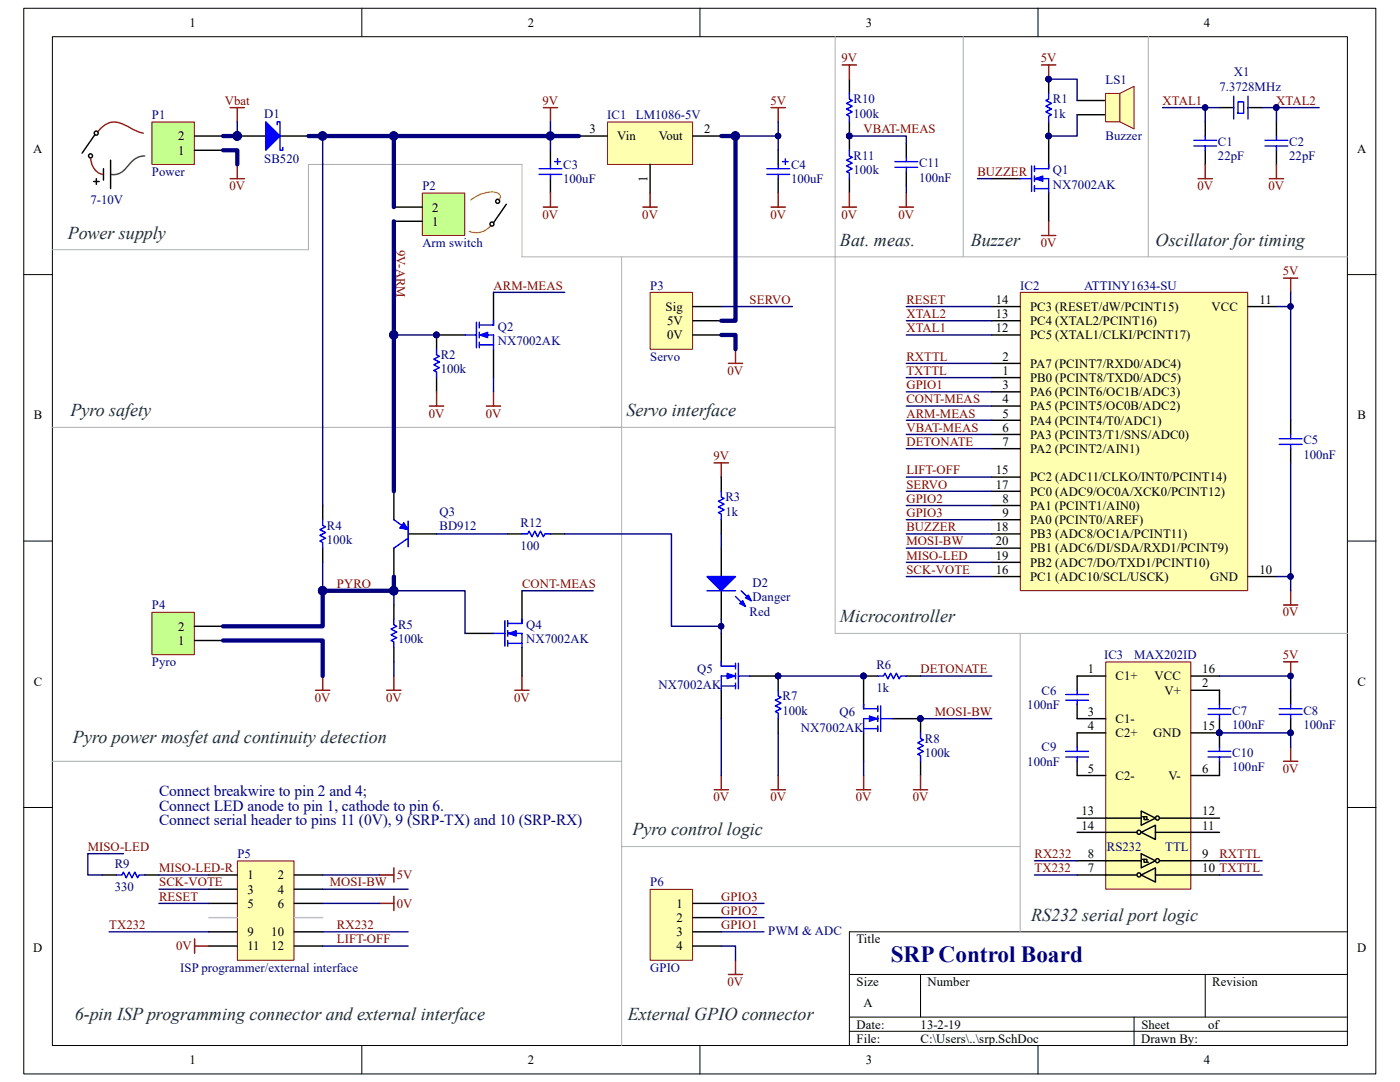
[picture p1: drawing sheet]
<svg xmlns="http://www.w3.org/2000/svg" width="279mm" height="216mm" viewBox="0 0 279 216" stroke-linecap="round" stroke-linejoin="round" font-family="sans-serif">
<path d="M4.7 1.7h269.9v212.6h-269.9z" fill="none" stroke="#000" stroke-width=".2"/>
<path d="M10.5 7.4h258.4v201.2h-258.4z" fill="#fff"/>
<g fill="none" stroke="#000" stroke-width=".2">
<path d="M10.5 7.3h258.4v201.3h-258.4zM72.2 1.6v5.7M139.7 1.6v5.7M207.2 1.6v5.7M4.7 54.8h5.7M268.9 54.8h5.7M4.7 108h5.7M268.9 108h5.7M4.7 161.1h5.7M268.9 161.1h5.7M169.5 194.4h99.4M183.7 194.4v8.5"/>
<path d="M240.5 194.4v8.5M268.9 185.9h-99.4v22.7M72.2 208.6v5.7M139.7 208.6v5.7M169.5 202.9h99.4M169.5 205.8h99.4M207.2 208.6v5.7M226.3 202.9v5.7"/>
</g>
<g fill="#000080" stroke="#000080" stroke-width=".2">
<circle cx="109.8" cy="27.1" r=".55"/>
<circle cx="243.3" cy="146.2" r=".55"/>
<circle cx="257.5" cy="146.2" r=".55"/>
<circle cx="257.5" cy="134.9" r=".55"/>
</g>
<path d="M104.2 32.8h-42.6v17M104.2 51.2h62.5M124.1 51.2v34.1h-113.7M119.8 85.3h46.9M124.1 85.3v83.6" fill="none" stroke="#b0b0b0" stroke-width=".2"/>
<path d="M93.9 39.9a5.9 5.9 0 0 1 5.5-1.4 .85 .85 0 0 1 .2 1.4M97.9 45v.1a3.6 3.6 0 0 1-4.2 1" fill="none" stroke="#f90" stroke-width=".28"/>
<path d="M256.2 55.5h2.8M257.6 55.5v2.8M257.6 117.9v2.8M256.2 120.7h2.8M256.2 132.1h2.8M257.6 132.1v2.8M256.2 151.9h2.8M257.6 149.1v2.8" fill="none" stroke="#800000" stroke-width=".28"/>
<path d="M257.6 83.9v2.8M257.6 89.5v2.9M215 134.9v2.8M243.4 137.7v2.9M257.6 137.7v2.9M215 140.6v2.8M215 146.2v2.9M215 151.9v2.8M243.4 143.4v5.7M243.4 151.9v2.8M257.6 143.4v2.8" fill="none" stroke="#000" stroke-width=".28"/>
<g fill="none" stroke="#00f" stroke-width=".28">
<path d="M255.3 87.5h4.6M255.3 88.7h4.6M257.6 86.7v.8M257.6 88.7v.8M212.7 138.6h4.5M212.7 139.7h4.5M215 137.7v.9M215 139.7v.9M212.7 149.9h4.5M212.7 151.1h4.5M215 149.1v.8M215 151.1v.8"/>
<path d="M241.1 149.9h4.5M241.1 151.1h4.5M241.1 141.4h4.5M241.1 142.6h4.5M243.4 140.6v.8M243.4 142.6v.8M243.4 149.1v.8M243.4 151.1v.8M255.3 141.4h4.6M255.3 142.6h4.6M257.6 140.6v.8M257.6 142.6v.8"/>
</g>
<path d="M220.7 132.1h17v45.3h-17z" fill="#ffffb0"/>
<path d="M220.7 132.1h17v45.3h-17z" fill="none" stroke="#800000" stroke-width=".2"/>
<g fill="none" stroke="#000" stroke-width=".28">
<path d="M215 134.9h5.6M237.7 134.9h5.7M237.7 137.7h5.7M215 143.4h5.6M215 146.2h5.6M215 154.7h5.6M237.7 146.2h5.7M237.7 154.7h5.7M215 174.6h11.9M215 171.8h12.8M215 166.1h11.9M215 163.3h12.8"/>
<path d="M227.8 166.1l2.8-1.4v2.8zM227.8 174.6l2.8-1.4v2.8zM227.8 170.3l2.8 1.5-2.8 1.4zM227.8 161.8l2.8 1.5-2.8 1.4zM228 171.5h.3v.5h.9M228 163h.3v.5h.9M228.3 171.5h.6v.5M228.3 163h.6v.5M230.6 174.6h12.8M230.6 166.1h12.8M231.4 171.8h12M231.4 163.3h12"/>
<circle cx="227.3" cy="166.1" r=".4"/>
<circle cx="227.3" cy="174.6" r=".4"/>
<circle cx="231" cy="163.2" r=".4"/>
<circle cx="231" cy="171.7" r=".4"/>
</g>
<circle cx="243.3" cy="146.2" r=".55" fill="#000080" stroke="#000080" stroke-width=".2"/>
<path d="M30.4 24.4h8.4v8.4h-8.4z" fill="#c5ff8d"/>
<path d="M30.3 24.3h8.5v8.5h-8.5z" fill="none" stroke="#800000" stroke-width=".2"/>
<g fill="none" stroke="#000" stroke-width=".28">
<path d="M18.7 36.2h1.1M18.9 26.9l-2.5 3.6M19.2 35.6v1.2M20.7 33.7v2.2M22.1 32v5.6M38.8 30h5.7M38.8 27.1h5.7M47.4 27.1h5.6M55.9 27.1h5.7"/>
<circle cx="18.1" cy="31.1" r=".4"/>
<circle cx="19.2" cy="26.6" r=".4"/>
</g>
<path d="M18.1 31.7a3.1 3.1 0 0 0 2.6 3.1M19.5 26.3a4 4 0 0 1 5.8-1.2l2.2 1.1 1.1 .4" fill="none" stroke="#f00" stroke-width=".28"/>
<path d="M28.9 31.1a4.6 4.6 0 0 0-3.6 2.3l-.6 .6a2.97 2.97 0 0 1-2.6 .8" fill="none" stroke="#404040" stroke-width=".28"/>
<path d="M45.9 35.6h2.9M47.4 32.8v2.8" fill="none" stroke="#800000" stroke-width=".28"/>
<circle cx="47.3" cy="27.1" r=".83" fill="#000080" stroke="#000080" stroke-width=".2"/>
<path d="M53 24.3l2.9 2.8-2.9 2.9z" fill="#00f"/>
<path d="M53 24.3l2.9 2.8-2.9 2.9zM55.3 24.9v-.6h.6v5.7h.5v-.6M64.4 103.7v1.1l.6 .3-1.2 .6 1.2 .6-1.2 .5 1.2 .6-1.2 .6 .6 .2v1.2" fill="none" stroke="#00f" stroke-width=".28"/>
<circle cx="47.3" cy="27.1" r=".83" fill="#000080" stroke="#000080" stroke-width=".2"/>
<path d="M64.4 100.9v2.8M64.4 109.4v2.8" fill="none" stroke="#000" stroke-width=".28"/>
<path d="M84.3 38.6h8.5v8.4h-8.5z" fill="#c5ff8d"/>
<path d="M84.3 38.5h8.5v8.5h-8.5z" fill="none" stroke="#800000" stroke-width=".2"/>
<g fill="none" stroke="#000" stroke-width=".28">
<path d="M78.6 44.2h5.7M78.6 41.3h5.7M98.5 58.3v5.7M101 40.8l-2.5 3.6M87.1 66.8h5.7M98.5 69.7v5.6"/>
<circle cx="98.2" cy="44.7" r=".4"/>
<circle cx="99.3" cy="40.2" r=".4"/>
</g>
<circle cx="87.1" cy="66.8" r=".55" fill="#000080" stroke="#000080" stroke-width=".2"/>
<path d="M92.8 66.8h2.3M95.1 64.3v5.1M95.6 64.9h2.9M95.6 66.8h2.9v2.9M95.6 68.8h2.9M95.6 64.3v1.1M95.6 66.3v1.1M95.6 68.3v1.1" fill="none" stroke="#00f" stroke-width=".28"/>
<path d="M95.6 66.8l1.8-.5v1.1z" fill="#00f"/>
<path d="M95.6 66.8l1.8-.5v1.1z" fill="none" stroke="#00f" stroke-width=".2"/>
<path d="M87.1 69.7v1.1l.6 .3-1.1 .6 1.1 .5-1.1 .6 1.1 .6-1.1 .5 .5 .3v1.2M98.5 64v.9M78.6 123.6v1.1l.6 .3-1.2 .5 1.2 .6-1.2 .6 1.2 .5-1.2 .6 .6 .3v1.1" fill="none" stroke="#00f" stroke-width=".28"/>
<circle cx="87.1" cy="66.8" r=".55" fill="#000080" stroke="#000080" stroke-width=".2"/>
<path d="M45.9 21.5h2.9M47.4 21.5v2.8M108.4 21.5h2.9M109.9 21.5v2.8M87.1 78.2v2.8M98.5 78.2v2.8M85.7 81h2.8M97.1 81h2.8" fill="none" stroke="#800000" stroke-width=".28"/>
<path d="M87.1 66.8v2.9M87.1 75.3v2.9M78.6 120.7v2.9M78.6 129.2v2.9" fill="none" stroke="#000" stroke-width=".28"/>
<path d="M30.4 122.2h8.4v8.4h-8.4z" fill="#c5ff8d"/>
<path d="M30.3 122.2h8.5v8.4h-8.5z" fill="none" stroke="#800000" stroke-width=".2"/>
<path d="M143.9 109.4v5.6M143.9 117.9v5.7M38.8 127.8h5.7M38.8 125h5.7" fill="none" stroke="#000" stroke-width=".28"/>
<path d="M142.5 92.4h2.9M143.9 92.4v2.8M63 137.7h2.8M64.4 134.9v2.8M77.2 137.7h2.8M78.6 134.9v2.8" fill="none" stroke="#800000" stroke-width=".28"/>
<path d="M141.1 115h5.7l-2.9 2.9z" fill="#00f"/>
<path d="M141.1 115h5.7l-2.9 2.9zM146.8 119l2 2M147.9 117.9l2 2" fill="none" stroke="#00f" stroke-width=".28"/>
<path d="M147.6 120.4l.6-.5 .6 1.1z" fill="#00f"/>
<path d="M147.6 120.4l.6-.5 .6 1.1z" fill="none" stroke="#00f" stroke-width=".28"/>
<path d="M148.8 119.3l.5-.6 .6 1.2z" fill="#00f"/>
<path d="M141.1 117.9h5.7M148.8 119.3l.5-.6 .6 1.2zM143.9 132.9h2.9M143.9 136.9h2.9M146.8 134.9h-2.9v2.8M146.8 132.3v1.2M146.8 134.3v1.2M146.8 136.3v1.1M147.4 134.9h2.2M147.4 132.3v5.1" fill="none" stroke="#00f" stroke-width=".28"/>
<path d="M143.9 126.4v5.7M143.9 137.7v5.7M149.6 134.9h5.7" fill="none" stroke="#000" stroke-width=".28"/>
<circle cx="155.3" cy="134.9" r=".55" fill="#000080" stroke="#000080" stroke-width=".2"/>
<path d="M145.1 134.3l1.7 .6-1.7 .6z" fill="#00f"/>
<path d="M145.1 134.3l1.7 .6-1.7 .6z" fill="none" stroke="#00f" stroke-width=".2"/>
<path d="M143.9 132.1v.8M155.3 137.7v1.2l.6 .2-1.2 .6 1.2 .6-1.2 .6 1.2 .5-1.2 .6 .6 .3v1.1M172.4 141.4h2.8M172.4 145.4h2.8M175.2 143.4h-2.8v2.8M175.2 140.9v1.1M175.2 142.8v1.2M175.2 144.8v1.2M175.8 143.4h2.2M175.8 140.9v5.1" fill="none" stroke="#00f" stroke-width=".28"/>
<g fill="#000080" stroke="#000080" stroke-width=".2">
<circle cx="155.3" cy="134.9" r=".55"/>
<circle cx="172.3" cy="134.9" r=".55"/>
<circle cx="183.7" cy="143.4" r=".55"/>
</g>
<path d="M142.5 157.6h2.9M143.9 154.7v2.9M153.9 157.6h2.8M155.3 154.7v2.9" fill="none" stroke="#800000" stroke-width=".28"/>
<path d="M155.3 134.9v2.8M172.4 134.9v5.7M155.3 143.4v2.8M172.4 146.2v5.7M178 143.4h5.7" fill="none" stroke="#000" stroke-width=".28"/>
<path d="M173.5 142.8l1.7 .6-1.7 .6z" fill="#00f"/>
<path d="M173.5 142.8l1.7 .6-1.7 .6z" fill="none" stroke="#00f" stroke-width=".2"/>
<path d="M172.4 140.6v.8M183.7 146.2v1.2l.6 .3-1.2 .5 1.2 .6-1.2 .6 1.2 .5-1.2 .6 .6 .3v1.1" fill="none" stroke="#00f" stroke-width=".28"/>
<g fill="#000080" stroke="#000080" stroke-width=".2">
<circle cx="172.3" cy="134.9" r=".55"/>
<circle cx="183.7" cy="143.4" r=".55"/>
</g>
<path d="M183.7 143.4v2.8M183.7 151.9v2.8" fill="none" stroke="#000" stroke-width=".28"/>
<path d="M170.9 157.6h2.9M172.4 154.7v2.9M182.3 157.6h2.8M183.7 154.7v2.9" fill="none" stroke="#800000" stroke-width=".28"/>
<path d="M121.3 24.4h16.9v8.4h-16.9z" fill="#ffffb0"/>
<path d="M121.2 24.3h17v8.5h-17z" fill="none" stroke="#800000" stroke-width=".2"/>
<path d="M109.9 30v2.8M109.9 35.6v2.9M115.5 27.1h5.7M129.7 32.8v5.7M138.3 27.1h5.6M155.3 30v2.8M155.3 35.6v2.9" fill="none" stroke="#000" stroke-width=".28"/>
<path d="M107.6 33.7h4.5M107.6 34.8h4.5M109.9 32.8v.9M109.9 34.8v.8M110.7 32.2h1.1M111.3 31.7v1.1M153 33.7h4.6M153 34.8h4.6M155.3 32.8v.9M155.3 34.8v.8M156.2 32.2h1.1M156.7 31.7v1.1" fill="none" stroke="#00f" stroke-width=".28"/>
<circle cx="109.8" cy="27.1" r=".83" fill="#000080" stroke="#000080" stroke-width=".2"/>
<path d="M109.9 38.5v2.8M129.7 38.5v2.8M153.9 21.5h2.8M155.3 21.5v2.8M155.3 38.5v2.8M108.4 41.3h2.9M128.3 41.3h2.9M153.9 41.3h2.8" fill="none" stroke="#800000" stroke-width=".28"/>
<path d="M129.8 58.4h8.4v11.3h-8.4z" fill="#ffffb0"/>
<path d="M129.8 58.3h8.4v11.4h-8.4z" fill="none" stroke="#800000" stroke-width=".2"/>
<path d="M138.3 61.2h5.6M138.3 64h5.6M138.3 66.8h5.6" fill="none" stroke="#000" stroke-width=".28"/>
<path d="M145.4 72.5h2.8M146.8 69.7v2.8M145.4 194.4h2.8M146.8 191.6v2.8" fill="none" stroke="#800000" stroke-width=".28"/>
<path d="M47.4 171.8h11.3v19.8h-11.3z" fill="#ffffb0"/>
<path d="M47.4 171.8h11.3v19.8h-11.3z" fill="none" stroke="#800000" stroke-width=".2"/>
<path d="M215 20.1h5.6M215 22.9h5.6M41.7 174.6h5.7M41.7 177.4h5.7M58.7 174.6h5.7M58.7 177.4h5.7M41.7 180.3h5.7M41.7 185.9h5.7M41.7 188.8h5.7M58.7 180.3h5.7M58.7 185.9h5.7M58.7 188.8h5.7" fill="none" stroke="#000" stroke-width=".28"/>
<path d="M41.7 183.1h5.7M58.7 183.1h5.7" fill="none" stroke="#c0c0c0" stroke-width=".28"/>
<path d="M38.8 187.4v2.8M38.8 188.8h2.9" fill="none" stroke="#800000" stroke-width=".28"/>
<path d="M220.6 18.6h2.9l2.8-1.4v8.5l-2.8-1.4h-2.9z" fill-rule="evenodd" fill="#ffffb0"/>
<path d="M220.6 18.6h2.9l2.8-1.4v8.5l-2.8-1.4h-2.9zM223.5 18.6v5.7" fill="none" stroke="#800000" stroke-width=".2"/>
<path d="M197.9 35.6h5.7M209.3 27.1v5.7M209.3 38.5v5.7" fill="none" stroke="#000" stroke-width=".28"/>
<circle cx="209.2" cy="27.1" r=".55" fill="#000080" stroke="#000080" stroke-width=".2"/>
<path d="M203.6 35.6h2.3M205.9 33.1v5.1M206.4 33.7h2.9M206.4 35.6h2.9v2.9M206.4 37.6h2.9M206.4 33.1v1.1M206.4 35.1v1.1M206.4 37.1v1.1" fill="none" stroke="#00f" stroke-width=".28"/>
<path d="M206.4 35.6l1.7-.5v1.1z" fill="#00f"/>
<path d="M206.4 35.6l1.7-.5v1.1z" fill="none" stroke="#00f" stroke-width=".2"/>
<g fill="none" stroke="#00f" stroke-width=".28">
<path d="M209.3 18.6v1.2l-.6 .3 1.2 .5-1.2 .6 1.2 .6-1.2 .5 1.2 .6-.6 .3v1.1M246.2 19.2v4.5M249.1 19.2v4.5M209.3 32.8v.9M238.3 28h4.5M238.3 29.1h4.5M240.5 27.1v.9M240.5 29.1v.9M247.1 20.3h1.1v2.3h-1.1zM252.5 28h4.5M252.5 29.1h4.5M254.7 27.1v.9"/>
<path d="M254.7 29.1v.9M98.5 126.4h2.3M100.8 123.8v5.1M101.3 124.4h2.9M101.3 126.4h2.9v2.8M101.3 128.4h2.9M101.3 123.8v1.2M101.3 125.8v1.2M101.3 127.8v1.1"/>
</g>
<g fill="#000080" stroke="#000080" stroke-width=".2">
<circle cx="209.2" cy="27.1" r=".55"/>
<circle cx="209.2" cy="15.8" r=".55"/>
<circle cx="254.7" cy="21.5" r=".55"/>
</g>
<path d="M207.9 13h2.8M209.3 13v2.8M239.1 35.6h2.9M240.5 32.8v2.8M253.3 35.6h2.9M254.7 32.8v2.8M207.9 47h2.8M209.3 44.2v2.8" fill="none" stroke="#800000" stroke-width=".28"/>
<path d="M209.3 15.8v2.8M209.3 24.3v2.8M240.5 24.3v2.8M240.5 30v2.8M243.4 21.5h2.8M249.1 21.5h2.8M254.7 24.3v2.8M254.7 30v2.8M104.2 117.9v5.7M92.8 126.4h5.7M104.2 129.2v5.7" fill="none" stroke="#000" stroke-width=".28"/>
<path d="M101.3 126.4l1.7-.6v1.2z" fill="#00f"/>
<path d="M101.3 126.4l1.7-.6v1.2z" fill="none" stroke="#00f" stroke-width=".2"/>
<path d="M169.5 18.6v1.2l.6 .3-1.2 .5 1.2 .6-1.2 .6 1.2 .5-1.2 .6 .6 .3v1.1M169.5 30v1.1l.6 .3-1.2 .6 1.2 .5-1.2 .6 1.2 .6-1.2 .5 .6 .3v1.2M178.6 32.2h4.5M178.6 33.4h4.5M180.9 31.4v.8M180.9 33.4v.8M78.6 103.7l2 1.4M81.4 104v5.1M81.4 107.4l-2.8 2M104.2 123.6v.8M175.2 134.9h1.1l.3-.6 .6 1.2 .5-1.2 .6 1.2 .6-1.2 .6 1.2 .2-.6h1.2" fill="none" stroke="#00f" stroke-width=".28"/>
<path d="M168.1 13h2.8M169.5 13v2.8M169.5 38.5v2.8M180.9 38.5v2.8M168.1 41.3h2.8M179.5 41.3h2.8M102.8 137.7h2.8M104.2 134.9v2.8" fill="none" stroke="#800000" stroke-width=".28"/>
<path d="M169.5 15.8v2.8M169.5 24.3v5.7M169.5 35.6v2.9M180.9 28.6v2.8M180.9 34.2v2.9M78.6 98v5.7M78.6 109.4v5.6M81.4 106.5h5.7M172.4 134.9h2.8M180.9 134.9h2.8" fill="none" stroke="#000" stroke-width=".28"/>
<g fill="#000080" stroke="#000080" stroke-width=".2">
<circle cx="169.5" cy="27.1" r=".55"/>
<circle cx="172.3" cy="134.9" r=".55"/>
</g>
<path d="M166.7 7.3v43.9M192.2 7.3v43.9M229.2 7.3v43.9M104.2 32.8v18.4M10.4 49.8h51.2M166.7 51.2v75.2h102.2M166.7 51.2h102.2M203.6 126.4v59.5M10.4 151.9h113.7M203.6 168.9h-79.5v39.7" fill="none" stroke="#b0b0b0" stroke-width=".2"/>
<path d="M80.6 104.3l.8 1.4-1.7-.3z" fill="#00f"/>
<path d="M80.6 104.3l.8 1.4-1.7-.3z" fill="none" stroke="#00f" stroke-width=".2"/>
<path d="M143.9 95.2v2.8M101.3 106.5h2.9M109.9 106.5h2.8M143.9 103.7v2.8" fill="none" stroke="#000" stroke-width=".28"/>
<path d="M143.9 98v1.2l.6 .3-1.1 .5 1.1 .6-1.1 .6 1.1 .5-1.1 .6 .5 .3v1.1M104.2 106.5h1.1l.3-.5 .6 1.1 .5-1.1 .6 1.1 .6-1.1 .5 1.1 .3-.6h1.2" fill="none" stroke="#00f" stroke-width=".28"/>
<path d="M203.7 58.4h45.3v59.5h-45.3z" fill="#ffffb0"/>
<path d="M203.6 58.3h45.4v59.6h-45.4z" fill="none" stroke="#800000" stroke-width=".2"/>
<g fill="none" stroke="#000" stroke-width=".28">
<path d="M197.9 75.3h5.7M197.9 72.5h5.7M197.9 78.2h5.7M197.9 61.2h5.7M197.9 64h5.7M197.9 66.8h5.7M249.1 61.2h5.6M197.9 81h5.7M197.9 83.9h5.7M197.9 86.7h5.7M197.9 89.5h5.7M197.9 98h5.7"/>
<path d="M197.9 95.2h5.7M197.9 100.9h5.7M197.9 103.7h5.7M197.9 115h5.7M197.9 109.4h5.7M197.9 112.2h5.7M197.9 106.5h5.7M249.1 115h5.6"/>
</g>
<path d="M129.8 177.5h8.4v14.1h-8.4z" fill="#ffffb0"/>
<path d="M129.8 177.5h8.4v14.1h-8.4z" fill="none" stroke="#800000" stroke-width=".2"/>
<path d="M20.4 174.6h2.8M28.9 174.6h2.8M138.3 180.3h5.6M138.3 183.1h5.6M138.3 185.9h5.6M138.3 188.8h5.6" fill="none" stroke="#000" stroke-width=".28"/>
<path d="M75.8 174.6h2.8M78.6 173.2v2.8M78.6 178.8v2.9M75.8 180.3h2.8" fill="none" stroke="#800000" stroke-width=".28"/>
<path d="M23.2 174.6h1.1l.3-.6 .6 1.2 .6-1.2 .5 1.2 .6-1.2 .6 1.2 .3-.6h1.1" fill="none" stroke="#00f" stroke-width=".28"/>
<g fill="none" stroke="#000080" stroke-width=".28">
<path d="M209.3 15.8h5.7v4.3M47.4 24.3v2.8M64.4 27.1v73.8M109.9 24.3v5.7M146.8 27.1h8.5M155.3 24.3v5.7M169.5 27.1h11.4v1.5M180.9 37.1v1.4M195.1 35.6h2.8M215 22.9v4.2h-5.7M232 21.5h8.5M243.4 21.5h-2.9v2.8"/>
<path d="M251.9 21.5h2.8v2.8M254.7 21.5h8.6M98.5 58.3h14.2M257.6 58.3v2.9h-2.9M78.6 66.8h8.5M98.5 75.3v2.9M143.9 61.2h14.2M180.9 75.3h17M180.9 72.5h17M180.9 61.2h17M180.9 66.8h17M180.9 64h17"/>
<path d="M180.9 78.2h17M257.6 61.2v22.7M180.9 98h17M180.9 83.9h17M180.9 81h17M180.9 89.5h17M180.9 95.2h17M180.9 86.7h17M257.6 92.4v25.5M64.4 112.2v5.7M87.1 106.5h14.2M104.2 117.9h14.2"/>
<path d="M112.7 106.5h21.3v18.5h9.9M143.9 106.5v2.9M180.9 115h17M180.9 106.5h17M180.9 109.4h17M180.9 112.2h17M180.9 100.9h17M180.9 103.7h17M254.7 115h2.9M78.6 120.7v-2.8h14.2v8.5M78.6 132.1v2.8M143.9 123.6v2.8"/>
<path d="M155.3 134.9h17.1M183.7 134.9h14.2M243.4 134.9h14.2v2.8M143.9 143.4v11.3M155.3 146.2v8.5M172.4 151.9v2.8M183.7 143.4h14.2M243.4 146.2h14.2v2.9M24.6 170.3h-7.1v4.3h2.9M31.7 174.6h10M31.7 177.4h10M64.4 174.6h11.4"/>
<path d="M64.4 177.4h17M206.4 171.8h8.6M206.4 174.6h8.6M243.4 171.8h8.5M243.4 174.6h8.5M21.8 185.9h19.9M31.7 180.3h10M64.4 185.9h17M64.4 188.8h17M64.4 180.3h11.4M143.9 188.8h2.9v2.8M143.9 185.9h8.6"/>
<path d="M143.9 183.1h8.6M143.9 180.3h8.6"/>
</g>
<g fill="#000080" stroke="#000080" stroke-width=".2">
<circle cx="257.5" cy="61.2" r=".55"/>
<circle cx="257.5" cy="115" r=".55"/>
<circle cx="257.5" cy="134.9" r=".55"/>
<circle cx="243.3" cy="146.2" r=".55"/>
<circle cx="257.5" cy="146.2" r=".55"/>
<circle cx="64.4" cy="27.1" r=".83"/>
<circle cx="78.6" cy="27.1" r=".83"/>
<circle cx="47.3" cy="27.1" r=".83"/>
<circle cx="78.6" cy="66.8" r=".83"/>
<circle cx="87.1" cy="66.8" r=".55"/>
<circle cx="64.4" cy="117.9" r=".83"/>
<circle cx="155.3" cy="134.9" r=".55"/>
<circle cx="172.3" cy="134.9" r=".55"/>
<circle cx="183.7" cy="143.4" r=".55"/>
<circle cx="155.3" cy="27.1" r=".55"/>
<circle cx="146.8" cy="27.1" r=".83"/>
<circle cx="209.2" cy="27.1" r=".55"/>
<circle cx="209.2" cy="15.8" r=".55"/>
<circle cx="240.5" cy="21.5" r=".55"/>
<circle cx="254.7" cy="21.5" r=".55"/>
<circle cx="78.6" cy="117.9" r=".83"/>
<circle cx="169.5" cy="27.1" r=".55"/>
<circle cx="143.9" cy="125" r=".55"/>
</g>
<path d="M44.5 30h2.9v2.8M44.5 27.1h2.9M61.6 27.1h17v14.2M78.6 27.1h36.9M143.9 27.1h2.9v36.9h-2.9M78.6 44.2v53.8M143.9 66.8h2.9v2.9M78.6 115v2.9h-14.2v7.1h-19.9M44.5 127.8h19.9v7.1" fill="none" stroke="#000080" stroke-width=".85"/>
<text font-size="4.6" fill="#000080" x="177.8" y="192">SRP Control Board</text>
<g font-size="3.6" fill="#0c343d">
<text x="13.5" y="47.6">Power supply</text>
<text x="167.6" y="49.1">Bat. meas.</text>
<text x="193.8" y="49.1">Buzzer</text>
<text x="230.6" y="49.1">Oscillator for timing</text>
<text x="14.1" y="83.1">Pyro safety</text>
<text x="125" y="83.1">Servo interface</text>
<text x="167.6" y="124.2">Microcontroller</text>
<text x="14.6" y="148.3">Pyro power mosfet and continuity detection</text>
<text x="126.2" y="166.7">Pyro control logic</text>
<text x="205.8" y="183.7">RS232 serial port logic</text>
<text x="14.9" y="203.6">6-pin ISP programming connector and external interface</text>
<text x="125.3" y="203.6">External GPIO connector</text>
</g>
<g font-size="3.1" fill="#000080">
<text x="31.7" y="158.9">Connect breakwire to pin 2 and 4;</text>
<text x="31.7" y="161.8">Connect LED anode to pin 1, cathode to pin 6.</text>
<text x="31.7" y="164.6">Connect serial header to pins 11 (0V), 9 (SRP-TX) and 10 (SRP-RX)</text>
</g>
<g font-size="2.5">
<text x="37.8" y="5.3">1</text>
<text x="105.3" y="5.3">2</text>
<text x="172.8" y="5.3">3</text>
<text x="240.2" y="5.3">4</text>
<text x="35.6" y="28">2</text>
<text x="117.6" y="26.6">3</text>
<text x="123.2" y="28">Vin</text>
<text x="131.5" y="28">Vout</text>
<text x="140.5" y="26.6">2</text>
<text x="6.6" y="30.5">A</text>
<text x="35.6" y="30.9">1</text>
<text x="270.8" y="30.5">A</text>
<text x="129.2" y="36.4" transform="rotate(-90 129.2 36.4)">1</text>
<text x="86.3" y="45">1</text>
<text x="86.3" y="42.2">2</text>
<text x="132.8" y="62">Sig</text>
<text x="133.1" y="64.9">5V</text>
<text x="198.8" y="60.6">14</text>
<text x="198.8" y="63.5">13</text>
<text x="205.6" y="62">PC3 (RESET/dW/PCINT15)</text>
<text x="205.6" y="64.9">PC4 (XTAL2/PCINT16)</text>
<text x="241.8" y="62">VCC</text>
<text x="251.3" y="60.6">11</text>
<text x="133.1" y="67.7">0V</text>
<text x="198.8" y="66.3">12</text>
<text x="200.1" y="72">2</text>
<text x="205.6" y="67.7">PC5 (XTAL1/CLKI/PCINT17)</text>
<text x="200.1" y="74.8">1</text>
<text x="200.1" y="77.6">3</text>
<text x="205.6" y="76.2">PB0 (PCINT8/TXD0/ADC5)</text>
<text x="205.6" y="73.4">PA7 (PCINT7/RXD0/ADC4)</text>
<text x="6.7" y="83.7">B</text>
<text x="200.1" y="80.5">4</text>
<text x="200.1" y="83.3">5</text>
<text x="205.6" y="79">PA6 (PCINT6/OC1B/ADC3)</text>
<text x="205.6" y="81.9">PA5 (PCINT5/OC0B/ADC2)</text>
<text x="270.9" y="83.7">B</text>
<text x="200.1" y="86.1">6</text>
<text x="200.1" y="89">7</text>
<text x="205.6" y="84.7">PA4 (PCINT4/T0/ADC1)</text>
<text x="205.6" y="87.5">PA3 (PCINT3/T1/SNS/ADC0)</text>
<text x="198.8" y="94.7">15</text>
<text x="205.6" y="90.4">PA2 (PCINT2/AIN1)</text>
<text x="198.8" y="97.5">17</text>
<text x="200.1" y="100.3">8</text>
<text x="205.6" y="101.7">PA1 (PCINT1/AIN0)</text>
<text x="205.6" y="98.9">PC0 (ADC9/OC0A/XCK0/PCINT12)</text>
<text x="205.6" y="96.1">PC2 (ADC11/CLKO/INT0/PCINT14)</text>
<text x="198.8" y="106">18</text>
<text x="200.1" y="103.2">9</text>
<text x="205.6" y="104.6">PA0 (PCINT0/AREF)</text>
<text x="205.6" y="107.4">PB3 (ADC8/OC1A/PCINT11)</text>
<text x="198.8" y="108.8">20</text>
<text x="198.8" y="111.7">19</text>
<text x="205.6" y="110.2">PB1 (ADC6/DI/SDA/RXD1/PCINT9)</text>
<text x="205.6" y="113.1">PB2 (ADC7/DO/TXD1/PCINT10)</text>
<text x="198.8" y="114.5">16</text>
<text x="205.6" y="115.9">PC1 (ADC10/SCL/USCK)</text>
<text x="241.5" y="115.9">GND</text>
<text x="251.3" y="114.5">10</text>
<text x="35.6" y="125.8">2</text>
<text x="35.6" y="128.7">1</text>
<text x="6.7" y="136.8">C</text>
<text x="217.1" y="134.3">1</text>
<text x="222.6" y="135.8">C1+</text>
<text x="230.4" y="135.8">VCC</text>
<text x="239.9" y="134.3">16</text>
<text x="239.9" y="137.2">2</text>
<text x="270.9" y="136.8">C</text>
<text x="217.1" y="142.8">3</text>
<text x="232.4" y="138.6">V+</text>
<text x="217.1" y="145.7">4</text>
<text x="222.6" y="144.3">C1-</text>
<text x="222.6" y="147.1">C2+</text>
<text x="230.2" y="147.1">GND</text>
<text x="239.9" y="145.7">15</text>
<text x="217.1" y="154.2">5</text>
<text x="222.6" y="155.6">C2-</text>
<text x="233.2" y="155.6">V-</text>
<text x="239.9" y="154.2">6</text>
<text x="215.8" y="162.7">13</text>
<text x="215.8" y="165.5">14</text>
<text x="239.9" y="165.5">11</text>
<text x="239.9" y="162.7">12</text>
<text x="217.1" y="171.2">8</text>
<text x="239.9" y="171.2">9</text>
<text x="49.4" y="175.5">1</text>
<text x="49.4" y="178.3">3</text>
<text x="55.5" y="175.5">2</text>
<text x="55.5" y="178.3">4</text>
<text x="217.1" y="174">7</text>
<text x="239.9" y="174">10 TXTTL</text>
<text x="49.4" y="181.1">5</text>
<text x="55.5" y="181.1">6</text>
<text x="135" y="181.1">1</text>
<text x="135" y="184">2</text>
<text x="6.6" y="190">D</text>
<text x="49.4" y="186.8">9</text>
<text x="49.4" y="189.7">11</text>
<text x="54.1" y="186.8">10</text>
<text x="54.1" y="189.7">12</text>
<text x="135" y="186.8">3</text>
<text x="135" y="189.7">4</text>
<text x="170.9" y="188.2">Title</text>
<text x="270.8" y="190">D</text>
<text x="170.9" y="196.7">Size</text>
<text x="185.1" y="196.7">Number</text>
<text x="241.9" y="196.7">Revision</text>
<text x="172.3" y="201">A</text>
<text x="170.9" y="205.2">Date:</text>
<text x="170.9" y="208.1">File:</text>
<text x="183.7" y="208.1">C:\Users\..\srp.SchDoc</text>
<text x="183.7" y="205.2">13-2-19</text>
<text x="227.8" y="208.1">Drawn By:</text>
<text x="227.8" y="205.2">Sheet</text>
<text x="241.1" y="205.2">of</text>
<text x="37.8" y="212.3">1</text>
<text x="105.3" y="212.3">2</text>
<text x="172.8" y="212.3">3</text>
<text x="240.2" y="212.3">4</text>
</g>
<g font-size="2.5" fill="#800000">
<text x="167.9" y="12.4">9V</text>
<text x="207.7" y="12.4">5V</text>
<text x="44.9" y="20.9">Vbat</text>
<text x="108.3" y="20.9">9V</text>
<text x="153.8" y="20.9">5V</text>
<text x="232" y="20.9">XTAL1</text>
<text x="254.7" y="20.9">XTAL2</text>
<text x="172.3" y="26.6">VBAT-MEAS</text>
<text x="195.1" y="35.1">BUZZER</text>
<text x="45.8" y="37.9">0V</text>
<text x="239" y="37.9">0V</text>
<text x="253.2" y="37.9">0V</text>
<text x="108.3" y="43.6">0V</text>
<text x="128.2" y="43.6">0V</text>
<text x="153.8" y="43.6">0V</text>
<text x="167.9" y="43.6">0V</text>
<text x="179.3" y="43.6">0V</text>
<text x="79.2" y="49.8" transform="rotate(90 79.2 49.8)">9V-ARM</text>
<text x="207.7" y="49.3">0V</text>
<text x="98.5" y="57.8">ARM-MEAS</text>
<text x="256" y="54.9">5V</text>
<text x="149.6" y="60.6">SERVO</text>
<text x="180.9" y="60.6">RESET</text>
<text x="180.9" y="63.5">XTAL2</text>
<text x="180.9" y="72">RXTTL</text>
<text x="180.9" y="66.3">XTAL1</text>
<text x="145.2" y="74.8">0V</text>
<text x="180.9" y="74.8">TXTTL</text>
<text x="180.9" y="77.6">GPIO1</text>
<text x="85.6" y="83.3">0V</text>
<text x="96.9" y="83.3">0V</text>
<text x="180.9" y="83.3">ARM-MEAS</text>
<text x="180.9" y="80.5">CONT-MEAS</text>
<text x="180.9" y="86.1">VBAT-MEAS</text>
<text x="180.9" y="89">DETONATE</text>
<text x="142.4" y="91.8">9V</text>
<text x="180.9" y="94.7">LIFT-OFF</text>
<text x="180.9" y="97.5">SERVO</text>
<text x="180.9" y="100.3">GPIO2</text>
<text x="180.9" y="106">BUZZER</text>
<text x="180.9" y="103.2">GPIO3</text>
<text x="180.9" y="108.8">MOSI-BW</text>
<text x="180.9" y="111.7">MISO-LED</text>
<text x="67.2" y="117.3">PYRO</text>
<text x="104.2" y="117.3">CONT-MEAS</text>
<text x="180.9" y="114.5">SCK-VOTE</text>
<text x="256" y="123">0V</text>
<text x="256" y="131.5">5V</text>
<text x="183.7" y="134.3">DETONATE</text>
<text x="62.8" y="140">0V</text>
<text x="77" y="140">0V</text>
<text x="102.6" y="140">0V</text>
<text x="186.6" y="142.8">MOSI-BW</text>
<text x="256" y="154.2">0V</text>
<text x="142.4" y="159.9">0V</text>
<text x="153.8" y="159.9">0V</text>
<text x="170.8" y="159.9">0V</text>
<text x="182.2" y="159.9">0V</text>
<text x="17.5" y="169.8">MISO-LED</text>
<text x="206.5" y="171.2">RX232</text>
<text x="243.4" y="171.2">RXTTL</text>
<text x="31.7" y="174">MISO-LED-R</text>
<text x="31.7" y="176.9">SCK-VOTE</text>
<text x="31.7" y="179.7">RESET</text>
<text x="65.8" y="176.9">MOSI-BW</text>
<text x="79.2" y="175.5">5V</text>
<text x="143.9" y="179.7">GPIO3</text>
<text x="206.5" y="174">TX232</text>
<text x="21.8" y="185.4">TX232</text>
<text x="67.2" y="185.4">RX232</text>
<text x="79.2" y="181.1">0V</text>
<text x="143.9" y="185.4">GPIO1</text>
<text x="143.9" y="182.5">GPIO2</text>
<text x="35.1" y="189.7">0V</text>
<text x="67.2" y="188.2">LIFT-OFF</text>
<text x="145.2" y="196.7">0V</text>
</g>
<g font-size="2.5" fill="#000080">
<text x="220.6" y="16.7">LS1</text>
<text x="246.2" y="15.2">X1</text>
<text x="30.3" y="23.7">P1</text>
<text x="52.7" y="23.5">D1</text>
<text x="121.2" y="23.7">IC1</text>
<text x="126.9" y="23.7">LM1086-5V</text>
<text x="170.3" y="23.5">100k</text>
<text x="170.3" y="20.6">R10</text>
<text x="210.1" y="23.5">1k</text>
<text x="210.1" y="20.6">R1</text>
<text x="243.4" y="18.1">7.3728MHz</text>
<text x="220.6" y="28">Buzzer</text>
<text x="243.1" y="29.1">C1</text>
<text x="257.3" y="29.1">C2</text>
<text x="30.3" y="35.1">Power</text>
<text x="52.7" y="32.6">SB520</text>
<text x="112.4" y="33.7">C3</text>
<text x="157.9" y="33.7">C4</text>
<text x="170.3" y="34.8">100k</text>
<text x="170.3" y="32">R11</text>
<text x="183.4" y="33.4">C11</text>
<text x="210.1" y="34.8">Q1</text>
<text x="243.1" y="32">22pF</text>
<text x="257.3" y="32">22pF</text>
<text x="18.1" y="40.8">7-10V</text>
<text x="84.3" y="37.9">P2</text>
<text x="112.4" y="36.5">100uF</text>
<text x="157.9" y="36.5">100uF</text>
<text x="183.4" y="36.2">100nF</text>
<text x="210.1" y="37.6">NX7002AK</text>
<text x="84.3" y="49.3">Arm switch</text>
<text x="129.8" y="57.8">P3</text>
<text x="203.6" y="57.8">IC2</text>
<text x="216.4" y="57.8">ATTINY1634-SU</text>
<text x="99.4" y="66">Q2</text>
<text x="88" y="71.7">R2</text>
<text x="99.4" y="68.8">NX7002AK</text>
<text x="129.8" y="72">Servo</text>
<text x="88" y="74.5">100k</text>
<text x="260.1" y="88.7">C5</text>
<text x="260.1" y="91.5">100nF</text>
<text x="144.8" y="100">R3</text>
<text x="65.2" y="105.7">R4</text>
<text x="87.7" y="102.9">Q3</text>
<text x="87.7" y="105.7">BD912</text>
<text x="103.9" y="105.2">R12</text>
<text x="144.8" y="102.9">1k</text>
<text x="65.2" y="108.5">100k</text>
<text x="103.9" y="109.7">100</text>
<text x="150.2" y="117.1">D2</text>
<text x="150.2" y="119.9">Danger</text>
<text x="30.3" y="121.6">P4</text>
<text x="79.5" y="125.6">R5</text>
<text x="105" y="125.6">Q4</text>
<text x="149.6" y="123">Red</text>
<text x="79.5" y="128.4">100k</text>
<text x="105" y="128.4">NX7002AK</text>
<text x="220.3" y="131.5">IC3</text>
<text x="226.3" y="131.5">MAX202ID</text>
<text x="30.3" y="132.9">Pyro</text>
<text x="131.4" y="137.5">NX7002AK</text>
<text x="139.1" y="134.3">Q5</text>
<text x="174.9" y="133.5">R6</text>
<text x="156.2" y="142.6">100k</text>
<text x="156.2" y="139.7">R7</text>
<text x="167.5" y="142.8">Q6</text>
<text x="174.9" y="138">1k</text>
<text x="205" y="141.4">100nF</text>
<text x="207.9" y="138.6">C6</text>
<text x="245.9" y="142.6">C7</text>
<text x="260.1" y="142.6">C8</text>
<text x="159.9" y="146">NX7002AK</text>
<text x="184.6" y="148.3">R8</text>
<text x="207.9" y="149.9">C9</text>
<text x="245.9" y="145.4">100nF</text>
<text x="260.1" y="145.4">100nF</text>
<text x="184.6" y="151.1">100k</text>
<text x="205" y="152.8">100nF</text>
<text x="245.9" y="153.9">100nF</text>
<text x="245.9" y="151.1">C10</text>
<text x="22.9" y="173.2">R9</text>
<text x="47.4" y="171.2">P5</text>
<text x="220.9" y="169.8">RS232</text>
<text x="232.5" y="169.8">TTL</text>
<text x="22.9" y="177.7">330</text>
<text x="129.8" y="176.9">P6</text>
<text x="153.3" y="186.5">PWM &amp; ADC</text>
<text x="36" y="193.9">ISP programmer/external interface</text>
<text x="129.8" y="193.9">GPIO</text>
</g>
</svg>
